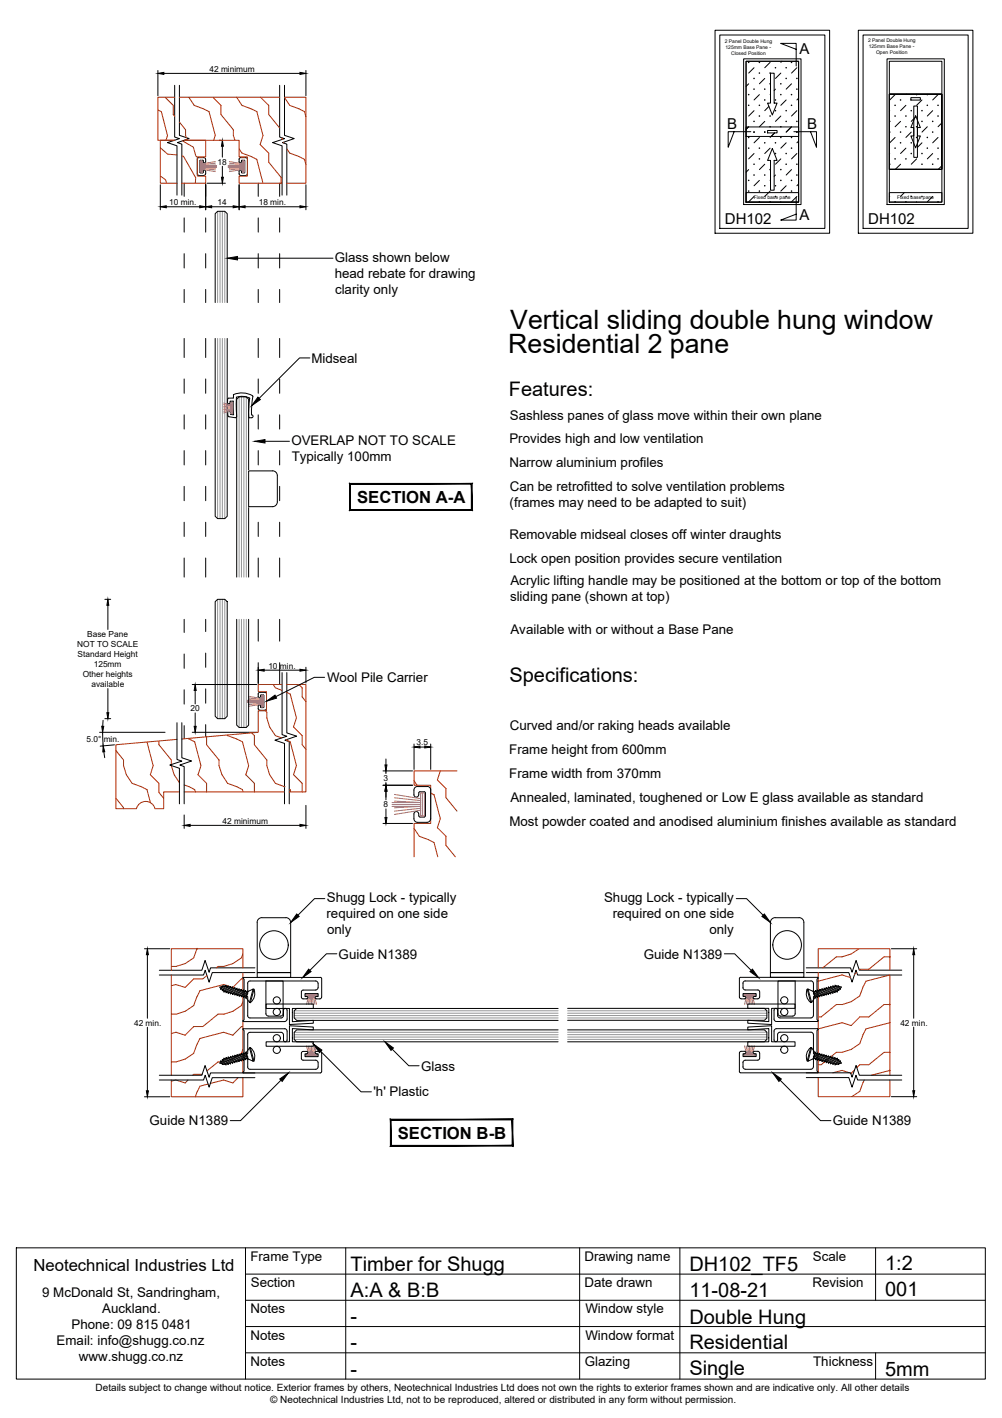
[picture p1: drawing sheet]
<svg xmlns="http://www.w3.org/2000/svg" width="210mm" height="297mm" viewBox="0 0 210 297" stroke-linecap="round" stroke-linejoin="round" font-family="sans-serif">
<!-- layer: APL Notes -->
<g fill="#000" stroke="#000" stroke-width=".21">
<path d="M98.7 101.4v5.4l.2 .1zM98.7 101.4l.2-.1v5.6zM73.4 101.4h25.3l.2-.1zM73.2 101.3h25.7l-25.5 .1zM73.2 101.3l.2 5.5v-5.4zM73.2 101.3l.2 5.5-.2 .1zM73.4 106.8l-.2 .1 25.5-.1zM73.2 106.9l25.5-.1 .2 .1z"/>
<path d="M107.3 234.6v5.3l.1 .2zM107.3 234.6l.1-.2v5.7zM81.9 234.6h25.4l.1-.2zM81.8 234.4h25.6l-25.5 .2zM81.8 234.4l.1 5.5v-5.3zM81.8 234.4l.1 5.5-.1 .2zM81.9 239.9l-.1 .2 25.5-.2zM81.8 240.1l25.5-.2 .1 .2z"/>
</g>
<!-- layer: Glass -->
<g fill="none" stroke="#939598" stroke-width=".21">
<path d="M45.6 44.3v19.1M46.1 44.3v19.1M46.6 44.3v19.1M47.1 44.3v19.1M45.6 70.9v37.7M46.1 70.9v37.7M46.6 70.9v37.7M47.1 70.9v37.7M50.1 83.1v37.8M50.6 83.1v37.8M51.1 83.1v37.8M51.6 83.1v37.8"/>
<path d="M45.6 125.5v25M46.1 125.5v25M46.6 125.5v25M47.1 125.5v25M50.1 129.7v22.7M50.6 129.7v22.7M51.1 129.7v22.7M51.6 129.7v22.7M61.6 212.2h55.3M61.6 212.8h55.3M61.6 213.2h55.3M61.6 211.7h55.3"/>
<path d="M61.6 217.2h55.3M61.6 216.8h55.3M61.6 216.2h55.3M61.6 217.7h55.3M118.9 212.2h41.7M118.9 212.7h41.7M118.9 213.2h41.7M118.9 211.7h41.7M118.9 217.2h41.7M118.9 216.2h41.7M118.9 216.7h41.7M118.9 217.7h41.7"/>
</g>
<g fill="none" stroke="#000" stroke-width=".21">
<path d="M45.1 70.9v37.2l.5 .5h1.5l.5-.5v-37.2M45.1 63.4v-18.6l.5-.5h1.5l.5 .5v18.6M57.1 98.6a1.01 1.01 0 0 1 1 1M57.1 98.6h-5v7.5h5a1.01 1.01 0 0 0 1-1M58.1 99.6v5.5M45.1 126l.5-.5h1.5l.5 .5v24l-.5 .5h-1.5l-.5-.5zM49.6 120.9v-37.3l.5-.5h1.5l.5 .5v37.3M49.6 129.7v22.2l.5 .5h1.5l.5-.5v-22.2M55.7 210.3h9.9v1h-4.4v2.7l4.4-.3v.6l-5 .3v-3.3h-4.9zM55.7 218.2h4.9v-3.3l5 .2v.6l-4.4-.2v2.7h4.4v1h-9.9zM116.9 211.3h-54.8l-.5 .4v1.5l.5 .5h54.8M116.9 215.7h-54.8l-.5 .5v1.5l.5 .5h54.8"/>
<path d="M118.9 211.2h41.2l.5 .5v1.5l-.5 .5h-41.2M118.9 215.7h41.2l.5 .5v1.5l-.5 .5h-41.2M156.6 210.3h10v.9h-5v3.4l-5-.3v-.6l4.5 .3v-2.8h-4.5zM156.6 215.1l5-.2v3.3h5v1h-10v-1h4.5v-2.7l-4.5 .2z"/>
<circle cx="58" cy="219.9" r=".75"/>
<circle cx="58" cy="217.5" r=".75"/>
<circle cx="58" cy="209.6" r=".75"/>
<circle cx="58" cy="212" r=".75"/>
<circle cx="164.3" cy="219.9" r=".75"/>
<circle cx="164.3" cy="217.5" r=".75"/>
<circle cx="164.3" cy="209.5" r=".75"/>
<circle cx="164.3" cy="212" r=".75"/>
</g>
<!-- layer: AlumOutline -->
<g fill="none" stroke="#000" stroke-width=".21">
<path d="M38.6 38.4v2.7M43.1 38.4v2.7M54.1 38.4v2.7M58.6 38.4v2.7M38.6 45.6v3M38.6 53.1v3M43.1 45.6v3M43.1 53.1v3M54.1 45.6v3M54.1 53.1v3M58.6 45.6v3M58.6 53.1v3"/>
<path d="M38.6 60.6v2.8M38.6 70.9v4M38.6 79.4v3M43.1 60.6v2.8M43.1 70.9v4M43.1 79.4v3M54.1 60.6v2.8M54.1 70.9v4M54.1 79.4v3M58.6 60.6v2.8M58.6 70.9v4M58.6 79.4v3"/>
<path d="M38.6 86.9v3M38.6 94.4v3M43.1 86.9v3M43.1 94.4v3M54.1 86.9v3M54.1 94.4v3M58.6 86.9v3M58.6 94.4v3M38.6 101.9v3M38.6 109.4v3M38.6 116.9v4M43.1 101.9v3"/>
<path d="M43.1 109.4v3M43.1 116.9v4M54.1 101.9v3M54.1 109.4v3M54.1 116.9v4M58.6 101.9v3M58.6 109.4v3M58.6 116.9v4M38.6 129.7v2.8M38.6 137v3M43.1 129.7v2.6M43.1 136.8v3"/>
<path d="M54.1 129.7v4.6M54.1 138.8v4.6M58.6 129.7v4.6M58.6 138.8v4.6M38.6 144.5v3M38.6 152v2.8M43.1 144.3v3M43.1 151.8v2.6M50.9 204.9l.2 .2v8.5l-.2 .3 .1 .1M51 204.7l-.1 .2M51 215.5l-.1 .1 .2 .3v8.5l-.2 .2 .1 .1M51 204.8h16.1"/>
<path d="M51 215.5h8.6l.3 .1 .2 .4M51.9 206l.2-.4 .3-.1h13.7l.5 .2v.3M51.9 216.7l.2-.4 .3-.1h6.5l.2 .1 .3 .5v1.1a.37 .37 0 0 0 .4 .3 .37 .37 0 0 0 .3-.3M51.9 206v2.2l-.3 .3 .3 .3v4M51.9 216.8v3.9l-.3 .3 .3 .3v2.2M59.4 211.6l-.1 1.4-.4 .2h-6.5h-.3l-.2-.5M59.4 211.6a.37 .37 0 0 1 .4-.4 .37 .37 0 0 1 .3 .4M60.1 213.5v.2l-.5 .3h-8.6M60.1 211.6v1.9M60.1 216v1.9M66.6 206.9l-.2 .4-.3 .1h-2.8l-.2 .4 .1 1.3 .3 .1 .9-.1v-.3h-.5v-.7h2.7v.7h-.5l-.1 .2 .3 .2h.9l.2-.3M66.6 206v.9"/>
<path d="M67.1 204.7l.3 .3M67.4 205v3.9M156.1 205.5l-.4 .2a1.57 1.57 0 0 0 .2 1.6l2.9 .1M156.1 205.5h13.8M158.8 207.4l.3 .3M158.8 209.2h-.8l-.2-.2 .2-.3h.4v-.6h-2.7v.6l.5 .1v.3l-.9 .1-.4-.2 .1-4.2 16.3-.1 .1 .1-.3 .3v8.5l.3 .2M159.1 208.8l-.3 .4M159.1 207.8v1.1M162.2 211.6a.37 .37 0 0 1 .3-.4 .37 .37 0 0 1 .4 .4M162.2 211.6v1.9M162.2 213.5l.2 .4 .3 .1h8.6M162.9 211.6l.1 1.4 .4 .2"/>
<path d="M163.4 213.2h6.5M169.9 205.5h.2l.3 .5M170.4 212.7l-.1 .3-.4 .2M170.4 216.7l-.1-.2-.4-.3h-6.5l-.4 .3-.1 1.3a.37 .37 0 0 1-.4 .4 .37 .37 0 0 1-.3-.3v-1.9l.2-.4 .3-.1h8.6l.1 .2-.3 .2v8.5l.3 .3h-16.3l-.2-.2v-3.9l.2-.3 .9-.1 .2 .3-.2 .2M170.4 206v2.2l.3 .3-.3 .3v3.9M170.4 216.7v4l.3 .3-.3 .3v2.2M171.4 213.8l-.1 .2M51 224.8h16.1M51.9 223.5l.2 .4 .3 .1h13.7l.3-.1 .2-.4M66.6 222.6v.9M67.4 220.6l-.2-.3-.9-.1-.3 .3 .3 .3h.3v.5h-2.7v-.5l.5-.1v-.4l-.9-.1-.3 .2-.1 1.3 .2 .3 2.8 .1 .3 .1 .2 .4M67.4 224.5l-.3 .2"/>
<path d="M67.4 220.6v3.9M156 220.7h-.3v.6h2.7v-.6h-.4M158.8 220.2l.3 .4M158.8 222.1l-2.9 .1a1.61 1.61 0 0 0-.2 1.5l.4 .3h13.8l.4-.3 .1-.2M158.8 220.2l-1 .1v.2l.2 .2M159.1 221.7l-.3 .4M159.1 220.6v1.1"/>
</g>
<!-- layer: Components -->
<g fill="none" stroke="#000" stroke-width=".21">
<path d="M41.7 33l-.4 .4 .1 3.2 .3 .2h1l.4-.4M41.7 33h1M42 36.2h.5M42.7 33l.4 .4M43.1 35.9l-.3-.3-.1 .1-.2 .5M43.1 33.9l-.3 .2h-.1l-.2-.5h-.6v2.5l.1 .1M43.1 33.4v.5M43.1 35.9v.5M50.1 35.9l.2-.3 .3 .3M50.1 33.9l.2 .2 .3-.2M50.1 33.4v.5M50.1 35.9v.5"/>
<path d="M50.4 33l-.3 .4M50.5 33h1M50.6 33.9v-.3h.5l.2 .1v2.4l-.2 .1M50.6 35.9l.1 .3M50.7 36.2h.5M51.5 33l.3 .4v3.2l-.3 .2h-1l-.4-.4M47.7 84.3l.2 .3M47.9 84.6h.1M48 86.2l-.3 .2 .1 .8 1.5 .3M48 86.2h.1M48 86.2l.3 .2v.4M48.2 84.3l-.3 .3"/>
<path d="M48.3 86.7v.1M48.8 84l.1 2.8h-.6M48.8 84l-.6 .1v.3M48.9 83.3l-1.1 .2-.1 .9M48.9 82.7a4 4 0 0 1 4.1 .4M48.9 82.7v.6M49.6 87.2l-.3 .3M52.7 86.9h.1M52.7 86.9l.3 .2-.1 .4h-.7l-.1-2.1 .2-2a3.3 3.3 0 0 0-2.8-.2l.1 4M53 83.1l-.3 3.7M54.7 145.6l.6 .1M54.7 148.2h.5"/>
<path d="M55.3 148.1l-.2 .1M55.3 145.7v2.4M55.5 145l.3 .4v3.2l-.3 .2-1.2-.1a.86 .86 0 0 1-.2-1h.4l.2 .5M55.5 145l-1.2 .1-.2 .3v.7h.4l.2-.5M87.7 166.1l.3-.2 .9-.1 .2 .3M89.1 170.9l-.2 .3-.9-.1-.3-.2v-.4a.5 .5 0 0 0-.5-.5 .5 .5 0 0 0-.5 .5v1a.75 .75 0 0 0 .8 .8h2a.75 .75 0 0 0 .7-.8M89.1 166.1v4.8M90.2 165.5a.71 .71 0 0 0-.7-.8l-2 .1a.72 .72 0 0 0-.8 .7v1a.5 .5 0 0 0 .5 .5 .5 .5 0 0 0 .5-.5v-.4M90.2 165.5v6M46.5 206.7l-.4 .1 .1 .4 .5-.5M46.5 206.6l.3-.1-.1 .2M46.5 206.6l-.3 .4"/>
<path d="M46.7 207.4l.2 .2M46.9 207.6v.2l.2-.1M47.1 206.6l-.5 .7-.2-.2M47.1 206.6l.3-.2-.1 .2M47.1 206.6h-.4M47.1 207.7h.3M47.3 206.6l-.7 .9v-.2M47.3 206.6l.3 .1M47.4 207.7l-.1 .3 .3-.2M47.6 207.8l.2 .1M47.6 206.7l.2-.2v.2M47.6 206.7l-.7 .9"/>
<path d="M47.8 206.7l-.7 1M47.8 206.7l.2 .1M47.8 207.9v.2l.2-.2M48 207.9l.3 .1v.2l.2-.2M48.2 206.8l-.6 1M48.5 208l.2 .1v.2l.3-.1M48.5 206.9l-.3-.1 .1-.2-.3 .2-.6 .9M48.5 206.9l.2-.2v.3h.3l.2-.1-.7 1.1M48.5 206.9l-.7 1M48.7 207l-.7 .9M49 207l-.7 1M49 208.2h.2"/>
<path d="M49.1 207.1l.3 .1-.7 .9M49.2 208.2v.3l.2-.2M49.4 207.2l.3-.2-.1 .2M49.4 208.3l.2 .1M49.6 207.2l.3 .1 .2-.2v.2M49.6 207.2l-.6 1M49.6 208.4v.2l.3-.2M49.9 208.4l.2 .1M49.9 207.3l-.7 .9M50.1 207.3l.2 .1M50.1 207.3l-.7 1M50.1 208.5v.2l.2-.2"/>
<path d="M50.3 207.4l.3-.2-.1 .3M50.3 208.5l.3 .1M50.3 207.4l-.7 1M50.5 207.5h.3M50.5 207.5l-.6 .9M50.6 208.6v.2l.2-.2 .2 .1M50.8 207.5l.2-.1v.2M50.8 207.5l-.7 1M51 207.6l.3 .1M51 207.6l-.7 .9M51 208.7v.2l.2-.1M51.2 208.8h.3"/>
<path d="M51.3 207.7l.2-.2-.1 .2 .3 .1M51.3 207.7l-.7 .9M51.4 207.7l-.6 .9M51.5 208.8v.3l.1-.1M51.7 208.6l-.2 .2M51.7 207.8l-.7 .9M51.9 207.9l-.7 .9M51.9 207.7l1.1-.5-.7 2.8-.7-1zM51.9 207.7l-.2 .1M52.3 219.5l.7 2.8-1.1-.5-.3-1.3zM52.3 219.5h.1l.8 2.8h-.2M52.4 219.4a2.34 2.34 0 0 1 .8 2.8"/>
<path d="M53 207.2h.2M53.2 207.2a2.34 2.34 0 0 1-.8 2.8M53.2 207.2l-.8 2.8h-.1M169.1 207.2a2.34 2.34 0 0 0 .7 2.8M169.1 207.2l.7 2.8M169.3 207.2h-.2M169.8 219.4l-.7 2.8M169.8 219.4l.2 .1M169.8 219.4a2.34 2.34 0 0 0-.7 2.8M170 219.5l-.7 2.8 1.1-.5M170 219.5l.7 1M170 210h-.2"/>
<path d="M170.4 207.7l-.1-.1 .3 .2M170.4 207.7l-1.1-.5 .7 2.8M170.4 207.7l.3 1.3M170.4 207.9l.6 .9M170.6 207.8l.7 .9M170.6 208.6l.2 .2M170.7 209l-.7 1M170.8 208.8v.3l-.1-.1M170.9 207.7l.6 .9M171 207.6l-.2-.1 .1 .2-.3 .1M171 208.8h-.2M171 207.6l.7 1"/>
<path d="M171.3 208.7v.2l-.3-.1M171.3 207.6h-.3M171.3 207.6l.7 .9M171.5 207.5l-.2-.1v.2M171.5 207.5l.7 1M171.7 208.6v.2l-.2-.2-.2 .1M171.8 207.4l-.3 .1M171.8 207.4l.6 1M172 207.4l-.3-.2 .1 .2M172 207.4l.6 1M172 208.5l-.3 .1M172.2 208.5v.2l-.2-.2"/>
<path d="M172.2 207.3l-.2 .1M172.2 207.3l.7 1M172.4 208.4l-.2 .1M172.4 207.3l.7 .9M172.6 208.4v.2l-.2-.2M172.7 207.2l-.3 .1-.2-.2v.2M172.7 207.2l.6 1M172.9 207.1l-.3-.1 .1 .2M172.9 208.3l-.3 .1M173.1 208.2v.3l-.2-.2M173.1 207.1h-.2l.7 1M173.3 207l.7 1"/>
<path d="M173.3 208.2h-.2M173.6 207l.7 .9M173.8 206.9l.2-.1v-.2l.9 1.1M173.8 206.9l-.3-.2 .1 .3h-.3l-.2-.1 .7 1.1M173.8 208l-.2 .1v.2l-.3-.1M173.8 206.9l.7 .9M174 206.8l.7 1M174.3 207.9l-.3 .1v.2l-.2-.2M174.5 207.8v.3l-.2-.2M174.5 206.7l.7 1M174.5 206.7l-.3 .1M174.7 206.7l-.3-.2 .1 .2"/>
<path d="M174.7 206.7l.7 .9M174.7 207.8h-.2M174.9 207.7v.2l-.2-.1M175 206.6l.7 .9v-.2M175 206.6l-.3 .1M175.2 206.5l.5 .8 .2-.2M175.2 206.5l-.3-.1 .1 .2M175.2 206.5l.4 .1M175.2 207.7h-.3M175.4 207.6v.2l-.2-.1M175.6 207.4l-.2 .2M175.8 206.7h.4l-.1 .5-.6-.7 .6 .5"/>
<path d="M46.2 222.4l.6 .6-.6-.8-.1 .5 .4 .1M46.4 222.3l.2-.1 .5 .8M46.6 222.2v-.3l.7 1M46.7 222.9l.4 .1M46.9 221.9l.7 .9M46.9 221.9l-.2 .1M47.1 221.8l-.2-.2v.3M47.1 221.8l.7 1M47.3 222.9l.1 .2-.3-.1M47.4 221.7l.6 1 .3 .2-.1-.2 .3-.1M47.4 221.7l-.3 .1M47.6 221.7l-.3-.2 .1 .2"/>
<path d="M47.6 221.7l.6 1M47.6 222.8l-.3 .1M47.8 222.8v.2l-.2-.2M47.8 221.6l.7 1M47.8 221.6l-.2 .1M48 221.6l.7 .9M48 222.7l-.2 .1M48 221.6l-.2-.2v.2M48.3 221.5l.7 .9M48.5 221.5l-.2-.2v.2l-.3 .1M48.5 221.5l.7 1.1-.2-.2-.3 .1v.2l-.2-.1M48.7 221.4l.7 .9-.3 .1"/>
<path d="M49 221.3l-.3-.1v.2l-.2 .1M49 221.3l.6 1M49.2 221.3h-.2M49.2 221.3l.7 .9M49.4 221.2l-.2-.2v.3M49.4 221.2l.7 1M49.6 222.3l.1 .2-.3-.2M49.6 221.1l-.2 .1M49.6 221.1l.7 1M49.9 221.1l-.3-.2v.2M49.9 221.1l.6 .9M50.1 222.2v.2l-.2-.2-.3 .1"/>
<path d="M50.1 221l-.2 .1M50.1 221l.7 1M50.3 221l-.2-.2v.2M50.3 222.1l-.2 .1M50.3 221l.7 .9M50.5 222l.1 .3-.3-.2M50.6 220.9l-.3 .1M50.6 220.9l.7 .9M50.8 222h-.3M50.8 220.8l.6 1M51 221.9v.2l-.2-.1M51 220.8h-.2l-.2-.1v.2"/>
<path d="M51 220.8l.7 .9M51.2 220.7l-.2-.2v.3M51.2 220.7l.7 .9M51.3 221.8l-.3 .1M51.5 220.6l-.3 .1M51.5 220.6l.2 .3M51.6 220.5l-.1-.1v.2M51.7 221.7l-.3 .1 .1 .2-.2-.2M51.7 221.7l.2 .1M169.1 222.2l.2 .1M170.6 221.7l.3 .1-.1 .2 .2-.2M170.6 221.7l-.2 .1"/>
<path d="M170.7 220.5l.1-.1v.2M170.7 220.5l-.3 1.3M170.8 220.6l.2 .1M170.8 220.6l-.2 .3M171 220.7l.3-.2v.3M171 221.8l.3 .1M171 220.7l-.6 .9M171.3 220.8h.2l.2-.2v.3M171.3 220.8l-.7 .9M171.3 221.9v.2l.2-.1M171.5 222h.3M171.5 220.8l-.6 1"/>
<path d="M171.7 220.9h.3M171.7 220.9l-.7 .9M171.8 222l-.1 .2 .3-.1M172 222.1l.2 .1M172 220.9l.2-.1v.2M172 220.9l-.7 1M172.2 221l.2 .1M172.2 221l-.7 1M172.2 222.2v.2l.2-.2 .3 .1M172.4 221.1l.2-.2v.2M172.4 221.1l-.6 .9M172.6 221.1l.3 .1"/>
<path d="M172.6 221.1l-.6 1M172.7 222.3l-.1 .2 .3-.2M172.9 221.2l.2-.2v.2M172.9 221.2l-.7 1M173.1 221.2l-.7 1M173.1 221.2l.2 .1M173.3 221.3l.3-.1v.2h.2M173.3 221.3l-.6 1M173.6 221.4l-.7 .9 .2 .1M173.8 221.4l.2-.1v.2l.3 .1M173.8 221.4l-.7 1.2 .2-.2 .3 .1-.1 .2 .3-.1M174 221.5l-.7 .9"/>
<path d="M174.2 222.7l.3 .1M174.3 221.6l-.7 .9M174.3 221.6l.2-.2v.2M174.5 221.6l-.7 1M174.5 221.6l.2 .1M174.5 222.8l-.1 .2 .3-.2M174.7 221.7l.2-.2v.2M174.7 221.7l-.7 .9M174.7 222.8l.3 .1M174.9 221.7l-.9 1.1v-.2h-.2M174.9 221.7l.3 .1M175 222.9l-.1 .2 .3-.2"/>
<path d="M175.2 221.8l.2-.2v.3M175.2 221.8l-.7 1M175.4 221.9l-.7 .9M175.4 221.9l.2 .1M175.6 222.8l-.4 .1M175.7 222.2v-.3l-.7 1M175.9 222.3l-.2-.1-.5 .7M176.1 222.4l-.6 .6 .6-.8 .1 .5-.4 .1"/>
</g>
<!-- layer: WeatherStrip -->
<g fill="none" stroke="#b85c73" stroke-width=".21">
<path d="M42 33.7h.4v2.4h-.4zM42.2 33.7v2.4M42.4 34.9h3M42.4 35.5l2.7 .4M42.4 35.3l2.7 .3M45.1 34.6l-2.7 .1h3M45.1 33.9l-2.7 .4M45.1 34.2l-2.7 .3M45.4 35.1h-3l2.7 .1M47.8 34.9h3M47.8 35.1h3l-2.8 .1M48 34.6l2.8 .1h-3"/>
<path d="M48 33.9l2.8 .4M48 34.2l2.8 .3M50.8 33.7h.4v2.4h-.4zM50.8 35.5l-2.8 .4M50.8 35.3l-2.8 .3M51 33.7v2.4M46.9 84.4l1.5 .5M46.9 84.8l1.5 .3M46.9 85.1l1.5 .2M46.9 85.5h1.5M48.4 84.3h.4v2.4h-.4zM48.4 86.1l-1.5 .4"/>
<path d="M48.4 85.9l-1.5 .3M48.4 85.7l-1.5 .1M48.6 84.3v2.4M51.8 146.9h3M51.8 147.1h3l-2.8 .2M52 146.6l2.8 .1h-3M52 145.9l2.8 .4M52 146.2l2.8 .3M54.8 145.7h.4v2.4h-.4zM54.8 147.5l-2.8 .5M54.8 147.3l-2.8 .3M55 145.7v2.4"/>
<path d="M82.1 168.5h6M82.1 168.9h6l-5.5 .3M82.6 167.8l5.5 .3h-6M82.6 166.4l5.5 .9M82.6 167.1l5.5 .6M88.1 166.1h.8v4.8h-.8zM88.1 169.7l-5.5 .9M88.1 169.3l-5.5 .6M88.5 166.1v4.8M64.1 208.2h2.4v.4h-2.4zM64.1 208.4h2.4M64.2 219.1l.5 1.7"/>
<path d="M64.6 219.1l.3 1.7M64.7 208.6l-.5 1.8M64.9 208.6l-.3 1.8M64.9 219.1l.2 1.7M65.1 208.6l-.2 1.8M65.3 208.6v1.8M65.3 219.1v1.7M65.5 208.6l.1 1.8M65.6 219.1l-.1 1.7M65.7 208.6l.3 1.8M65.9 208.6l.4 1.8M66 219.1l-.3 1.7"/>
<path d="M66.3 219.1l-.4 1.7M155.8 208.2h2.4v.4h-2.4zM155.8 208.4h2.4M156 219.1l.4 1.7M156.3 219.1l.3 1.7M156.4 208.6l-.4 1.8M156.6 208.6l-.3 1.8M156.7 219.1l.1 1.7M156.8 208.6l-.1 1.8M157 208.6v1.8M157 219.1v1.7M157.2 208.6l.2 1.8"/>
<path d="M157.4 219.1l-.2 1.7M157.4 208.6l.3 1.8M157.6 208.6l.5 1.8M157.7 219.1l-.3 1.7M158.1 219.1l-.5 1.7M64.1 220.8h2.4v.4h-2.4zM64.1 221.1h2.4M155.8 220.8h2.4v.4h-2.4zM155.8 221h2.4"/>
</g>
<!-- layer: Text2 -->
<path d="M22 125.5h1.2M22.6 126.8v5.1M22 150.5h1.2M22.6 144.2v5.1" fill="none" stroke="#000" stroke-width=".21"/>
<path d="M22.6 125.5l.2 1.3h-.4zM22.4 149.3h.4l-.2 1.2z" fill="#000" stroke="#000" stroke-width=".21"/>
<!-- layer: Dimensions -->
<g fill="none" stroke="#000" stroke-width=".21">
<path d="M33.1 14.8v5.3M34.3 15.4h28.5M64.1 14.8v5.3M33.6 38.7v5.2M43.1 38.7v5.2M43.4 38.4h3.8M46 29.4h.3M46.6 30.6v2.3M46.6 34.8v2.3M50.1 38.7v5.2M64.1 38.7v5.2M34.8 43.3h7"/>
<path d="M44.3 43.3h4.5M51.3 43.3h11.5M54.1 139.8v3.3M64.1 139.8v3.3M20.9 153.4h13.7M21.5 153.4l.1 2.8M21.6 150.9l-.1 1.2M21.8 157.5l.1 1.2M24 156l-3 .3M40.3 153.4h13.5M40.3 143.4h13.5M40.9 144.6v2.9"/>
<path d="M40.9 149.3v2.9M55.3 140.4h7.5M80.8 159v1.2M86.7 155.9v5.3M88 156.5h1M90.2 155.9v5.3M38.6 170.7v2.8M39.8 172.9h23M64.1 168.7v4.8M80.2 164.5h6.2M80.2 161.5h6.2M80.2 172.5h6.2"/>
<path d="M80.8 161.5v.5M80.8 163.9v.6M80.8 165.7v1.8M80.8 169.4v1.8M30.3 198.7h5.3M30.9 200v13.3M186.7 198.7h5.3M191.4 200v13.3M30.9 215.2v13.3M191.4 215.2v13.3M30.3 229.8h5.3M186.7 229.7h5.3"/>
</g>
<g fill="#000" stroke="#000" stroke-width=".21">
<path d="M33.1 15.4l1.2-.2v.4zM62.8 15.2l1.3 .2-1.3 .2zM46.4 37.1h.4l-.2 1.3zM46.6 29.4l.2 1.2h-.4zM33.6 43.3l1.2-.2v.4zM41.8 43.1l1.3 .2-1.3 .2zM43.1 43.3l1.2-.2v.4zM48.8 43.1l1.3 .2-1.3 .2zM50.1 43.3l1.2-.2v.4zM62.8 43.1l1.3 .2-1.3 .2zM21.6 156.2l.3 1.3h-.4zM21.3 152.1l.4 .1-.2 1.2z"/>
<path d="M40.7 152.2h.4l-.2 1.2zM40.9 143.4l.2 1.2h-.4zM54.1 140.4l1.2-.2v.4zM62.8 140.2l1.3 .2-1.3 .2zM86.7 156.5l1.3-.2v.4zM89 156.3l1.2 .2-1.2 .2zM38.6 172.9l1.2-.2v.4zM62.8 172.7l1.3 .2-1.3 .2zM80.8 164.5l.3 1.2h-.5zM80.6 160.2h.5l-.3 1.3zM80.6 171.2h.5l-.3 1.3zM30.9 198.7l.2 1.3h-.4z"/>
<path d="M191.4 198.7l.2 1.3h-.4zM30.7 228.5h.4l-.2 1.3zM191.2 228.5h.4l-.2 1.2z"/>
</g>
<!-- layer: Shugg Blocks -->
<g fill="none" stroke="#000" stroke-width=".21">
<path d="M36.6 17.9v10.8l1 .3-2.5 .9 2 .7v10.3M37.6 17.9v10.4l2 .7-2.4 .9 .9 .3v10.7M58.6 17.9v10.8l1 .3-2.5 .9 2 .7v10.3M59.6 17.9v10.4l2 .7-2.4 .9 .9 .3v10.7M37.1 151.4v7.7l1 .3-2.5 .9 2 .6v7.5M38.1 151.4v7.3l2 .7-2.4 .9 .9 .3v7.8M59.1 140.9v13l1 .3-2.5 .9 2 .6v12.7M60.1 140.9v12.6l2 .7-2.4 .9 .9 .3v13M53.4 203.7h-8.9l-.7 2-.8-2.5-.4 1h-9.2M53.4 202.7h-9.3l-.3 1-.8-2.5-.7 2h-8.9M168.9 203.7h8.9l.7 2 .8-2.5 .4 1h9.2M168.9 202.7h9.3l.3 1 .8-2.5 .7 2h8.9"/>
<path d="M53.4 225.7h-8.9l-.7 2-.8-2.5-.4 1h-9.2M53.4 224.8h-9.3l-.3 .9-.8-2.5-.7 2h-8.9M168.9 225.7h8.9l.7 2 .8-2.5 .4 1h9.2M168.9 224.7h9.3l.3 .9 .8-2.4 .7 2h8.9"/>
</g>
<!-- layer: Timber 1 -->
<g fill="none" stroke="#b82e00" stroke-width=".21">
<path d="M33.1 23l.7 .4 1.3 5-.3 1M33.6 36.9l1.1 .8 .2 .7M33.6 31l1.5 1.3 2 .2M34.6 20.4l1.7 1.7v1.9l.3 .3M36.6 20.4h-3.5v9h3.5h-3v9h3.5M37.6 25.6l1.3 1.6v1.2l.1 .4M37.6 20.4h21M38.1 32.7h.3l2.6 4.5-.1 1.2M38.1 38.4h5v-1.5h-1.8v-4h1.8v-3.5h-4.5h11.5v3.5h1.7v4h-1.7v1.5h9M38.3 29.5l2.2 1.3 .5 1.9 .3 .2M39.2 29.2v.2M39.6 20.4l1.1 1.7 3.1 1.3 1.3 5-.3 1"/>
<path d="M44.6 20.4l1.7 1.7v1.9l2.6 3.2v1.2l.3 1M49.6 20.4l1.1 1.7 3.1 1.3 1.3 5-.6 1.9 1.8 1.8v1.9l2.6 3.2v1.2M50.1 31.2l.6 .9 3.1 1.3 1.3 5M54.6 20.4l1.7 1.7v1.9l2.3 2.8M59 28.9l.2 .3M59.3 29.8l.1 .2M59.6 20.4h4.5v18h-4M59.6 20.4l1.1 1.7 3.1 1.3 .3 1.1M60.1 31.2l.6 .9 3.1 1.3 .3 1.1M24.3 157.2l1.6 2v1.2l.6 1.9 1.2 1.8 3.1 1.3 .7 2.8M30.8 155.5l1.3 4.9-.6 1.9 1.8 1.8v1.9l1 1.2M33.3 155.3v.7l2.6 3.2v1"/>
<path d="M37.1 154.9l-12.8 1.1v13.4h4.3M39.3 154.7l1.5 .7 1.3 5-.6 1.9 1.8 1.8v1.8M43.3 154.3v1.7l2.6 3.2v1.2l.6 1.9 1.2 1.8 3.1 1.3 .1 .5M47.6 154l3.2 1.4 1.3 5-.6 1.9 1.8 1.8v1.8M52.7 153.5l.6 .6v1.9l2.6 3.2v1.2l.6 1.9 1.2 1.8 1.9 .7M55.6 148.9l.3 .3v1.2l.6 1.9 1.2 1.8 1.3 .5M57.2 143.4l.5 .7 1.4 .5M59.1 143.4h-5v1.5h1.7v4h-1.7v4.5l-16 1.4M59.9 155l.9 .4 1.3 5-.6 1.9 1.8 1.8v1.8M60.1 143.4h4v22.5h-3.5M60.1 145l.7 .4 1.3 5-.6 1.9 1.8 1.8v1.9l.8 1M62.6 143.4l.7 .7v1.9l.8 1"/>
<path d="M24.3 167.2l1.6 2v.2M28.6 169.4a2 2 0 0 1 1.9-1.5 2 2 0 0 1 2 1.5M35.9 160.4l.6 1.9 1.1 1.6M37.6 165.9h-3.3v3.5h-1.8M38.6 164.4l2.2 1 .1 .5M38.6 165.9h21M60.6 165.3l.2 .1 .1 .5M86.7 173.5l1.1 1.7 3.1 1.3 .8 3M86.7 163.5l.7 1M90.2 166.1l.7 .4 1.3 5-.6 1.9 1.8 1.8v1.9l2 2.4M92.2 161.5l-.6 1.9 1.8 1.8v1.9l2.3 2.8M95.7 161.5h-9v3h3.5v8h-3.5v7"/>
<path d="M41.3 198.7l-.7 1.9-1.8 1.3M50.9 199.8l-.3 .8-1.8 1.3-1.9 .5h-1.2l-.4 .3M180 198.7l-1.7 1.1-1.9 .6h-1.2l-2.8 2.3M35.9 204.2v21M35.9 216.5l1-.3 1.9 .7M35.9 212.4h1M38.8 201.9l-1.9 .5h-1M38.8 211.8l-1.9 .7M43.3 204.4l-.8 .6h-1.9l-1.8 1.8-1.9-.6-1 .3M46.9 212.4h-1.2l-3.2 2.6h-1.9l-1.8 1.8M48.8 216.9l-1.9-.7-5 1.3-1.3 3.1-1.8 1.3M50.9 202.7v-4h-15v4.5"/>
<path d="M50.9 205h-.3l-1.8 1.8-1.9-.6-5 1.3-1.3 3.1-1.8 1.2M50.9 215h-.3l-1.8 1.8M50.9 219.8l-.3 .8-1.8 1.3-1.9 .5h-1.2l-2.4 1.9M50.9 209.8l-.3 .8-1.8 1.2-1.9 .7M50.9 203.7v21.1M171.4 202.7v-4h15v4.5M171.4 203.7v21M171.4 213h.6M172 213l3.2-2.6h1.2l1.9-.6 1.8-1.2 1.3-3.1 5-1.3v21M178.2 204.8l-1.8-.6-5 1.3M179.5 203.7l-.5 .4M186.4 214.2l-5 1.3-1.3 3.1-1.8 1.2-1.9 .6h-1.2l-3.2 2.6"/>
<path d="M186.4 210.4h-1.2l-3.2 2.6h-1.9l-1.8 1.8-1.9-.6-5 1.3M186.4 200.4h-1.2l-3.2 2.6h-1.9l-.1 .2M36.8 226.2l-.9 .3M38.8 221.9l-1.9 .5h-1M39.4 226.2l-.6 .7-1.9-.6M42.3 225.1h-1.7l-.2 .1M43.6 227.1l-1.7 .4-1 2.3M49.9 225.7l-1.1 1.2-1.9-.7-2.8 .8M50.9 225.7v4.1h-15v-3.6M171.4 225.7v4h15v-3.5M171.4 223h.6M174.4 224.7l2-.5 1.6 .5"/>
<path d="M179 224.1l-.8 .7M181.1 226.2l-1 2.4-1.7 1.1M186.4 224.2l-3.9 1M186.4 220.4h-1.2l-3.2 2.6h-1.9l-.6 .7"/>
</g>
<g fill="#b82e00" stroke="#b82e00" stroke-width=".21">
<circle cx="59.6" cy="164.8" r=".08"/>
<circle cx="58.9" cy="38.4" r=".08"/>
<circle cx="41.3" cy="198.7" r=".08"/>
<circle cx="171.4" cy="205.5" r=".08"/>
<circle cx="186.4" cy="214.2" r=".08"/>
<circle cx="186.4" cy="224.2" r=".08"/>
<circle cx="186.4" cy="200.4" r=".08"/>
<circle cx="186.4" cy="210.4" r=".08"/>
<circle cx="186.4" cy="220.4" r=".08"/>
</g>
<!-- layer: Glass -->
<g fill="#fff" stroke="#fff" stroke-width=".21">
<path d="M52.1 98.6h5.2zM52.1 98.6h5.2z"/>
<path d="M52.1 98.6l5.3 .1zM52.1 98.6l5.3 .1z"/>
<path d="M52.1 98.7l5.5 .1zM52.1 98.7l5.5 .1z"/>
<path d="M52.1 98.8l5.6 .1zM52.1 98.8l5.6 .1h-5.6z"/>
<path d="M52.1 98.9l5.8 .1-.2-.1zM52.1 98.9l5.8 .1h-5.8z"/>
<path d="M52.1 99l5.9 .1-.1-.1zM52.1 99l5.9 .1h-5.9z"/>
<path d="M52.1 99.1l5.9 .2v-.2zM52.1 99.1l5.9 .2h-5.9z"/>
<path d="M52.1 99.3l6 .2-.1-.2zM52.1 99.3l6 .2h-6z"/>
<path d="M52.1 99.5l6 .1v-.1zM52.1 99.5l6 .1h-6z"/>
<path d="M52.1 99.6l6 5.5v-5.5zM52.1 99.6l6 5.5h-6z"/>
<path d="M52.1 105.1l6 .2v-.2zM52.1 105.1l6 .2h-6z"/>
<path d="M52.1 105.3l5.9 .2 .1-.2zM52.1 105.3l5.9 .2h-5.9z"/>
<path d="M52.1 105.5l5.9 .1v-.1zM52.1 105.5l5.9 .1h-5.9z"/>
<path d="M52.1 105.6l5.8 .2 .1-.2zM52.1 105.6l5.8 .2h-5.8z"/>
<path d="M52.1 105.8l5.6 .1 .2-.1zM52.1 105.8l5.6 .1h-5.6z"/>
<path d="M52.1 105.9l5.5 .1 .1-.1zM52.1 105.9l5.5 .1h-5.5z"/>
<path d="M52.1 106h5.5zM52.1 106l5.3 .1z"/>
<path d="M52.1 106.1h5.3zM52.1 106.1h5.2z"/>
<path d="M52.1 106.1h5.2zM52.1 106.1h5z"/>
</g>
<!-- layer: TitleBlock -->
<g fill="none" stroke="#000" stroke-width=".21">
<path d="M149.8 6.3h24v42.6h-24zM150.8 7.3h22v40.5h-22zM155.8 12.3h12v30.5h-12zM156.3 12.8h11v15.8h-11zM156.3 12.8h11v29.5h-11zM156.8 17.6l-.5 .5M158 14.2l-1.2 1.1M159.1 19.8l-1.1 1.1M160.2 16.4l-1.1 1.2M161.3 13.1l-1.1 1.1M161.4 15.3h.8v6.3h.6l-1 2.5-1-2.5h.6zM161.4 19.7l-.1 .1"/>
<path d="M162.4 18.7l-.2 .3M163.6 15.3l-1.2 1.1M163.8 12.8l-.2 .3M165.8 17.6l-1.1 1.1M166.8 10.3l-3.3-1.2h3.3v4.7M166.9 14.2l-1.1 1.1M179.8 6.3h24v42.6h-24zM180.8 7.3h22v40.5h-22zM185.8 12.3h12v30.5h-12zM186.3 12.8h11v29.5h-11zM186.3 19.7h11v15.8h-11h11v-15.8h-11v15.8zM187.5 19.8l-1.1 1.1"/>
<path d="M189.9 19.7l-.1 .1M196.5 19.8l-1.1 1.1M153.8 27.6l-1.3 3.2v-3.2h4.8M156.3 26.6h11v15.7h-11zM156.8 26.6l-.5 .5M156.8 35.5l-.5 .6M158 23.2l-1.2 1.1M158 32.2l-1.2 1.1M159.1 28.8l-1.1 1.1M159.1 37.8l-1.1 1.1M160.2 25.4l-1.1 1.2M160.2 34.4l-1.1 1.1"/>
<path d="M160.8 27.3h2v.5h-2zM161.1 22.3l-.9 .9M161.3 31l-1.1 1.2M161.4 37.7l-.1 .1M161.8 31.1l1 2.5h-.6v6.2h-.8v-6.2h-.6zM162.3 27.8l-1 1M162.4 36.7l-.2 .2M163.6 24.3l-1.2 1.1M163.6 33.3l-1.2 1.1M164.7 20.9l-1.1 1.2M164.7 29.9l-1.1 1.1M164.7 38.9l-1.1 1.1"/>
<path d="M165.8 26.6l-1.1 1.1M165.8 35.5l-1.1 1.2M166.3 27.6h4.7v3.2l-1.2-3.2M166.9 23.2l-1.1 1.1M166.9 32.2l-1.1 1.1M167.3 20.6l-.4 .3M167.3 29.6l-.4 .3M167.3 38.6l-.4 .3M186.4 23.2l-.1 .1M186.4 32.2l-.1 .1M187.5 28.8l-1.1 1.1M188.7 25.4l-1.2 1.2"/>
<path d="M188.7 34.4l-1.1 1.1M189.8 22.1l-1.1 1.1M189.8 31l-1.1 1.2M190.8 20.5h2v.5h-2zM190.9 27.7l-1.1 1.1M191.4 22.2h.8v6.3h.6l-1 2.5-1-2.5h.6zM191.4 24.9l-.5 .5M191.8 24.2l1 2.5h-.6v6.3h-.8v-6.3h-.6zM191.9 24.4l-.3 .3M192 33.3l-1.1 1.1M193.1 20.9l-1.1 1.2M193.1 29.9l-.9 1"/>
<path d="M194.3 26.6l-1.2 1.1M195.4 23.2l-1.1 1.1M195.4 32.2l-1.1 1.1M196.5 28.8l-1.1 1.1M197.3 25.7l-.8 .9M197.3 34.7l-.7 .8M156.3 40.4h11v1.9h-11zM158 41.2l-1.2 1.1M161.3 40l-1.1 1.2M163.6 42.3h-.1M166.8 41.3v4.8h-3.3l3.3-1.2M166.9 41.2l-1.1 1.1"/>
<path d="M186.3 40.4h11v1.9h-11zM186.4 41.2h-.1M189.4 40.4l-.7 .8M192 42.3h-.1M195.4 41.2l-1.1 1.1"/>
</g>
<g fill="#000" stroke="#000" stroke-width=".21">
<circle cx="156.8" cy="19.8" r=".06"/>
<circle cx="156.8" cy="13.1" r=".06"/>
<circle cx="158" cy="16.4" r=".06"/>
<circle cx="158" cy="18.7" r=".06"/>
<circle cx="159.1" cy="13.1" r=".06"/>
<circle cx="159.1" cy="15.3" r=".06"/>
<circle cx="160.2" cy="18.7" r=".06"/>
<circle cx="161.3" cy="15.3" r=".06"/>
<circle cx="161.3" cy="17.6" r=".06"/>
<circle cx="162.4" cy="14.2" r=".06"/>
<circle cx="163.6" cy="17.6" r=".06"/>
<circle cx="163.6" cy="19.8" r=".06"/>
<circle cx="164.7" cy="16.4" r=".06"/>
<circle cx="164.7" cy="14.2" r=".06"/>
<circle cx="165.8" cy="13.1" r=".06"/>
<circle cx="165.8" cy="19.8" r=".06"/>
<circle cx="166.9" cy="16.4" r=".06"/>
<circle cx="166.9" cy="18.7" r=".06"/>
<circle cx="192" cy="19.8" r=".06"/>
<circle cx="194.3" cy="19.8" r=".06"/>
<circle cx="156.8" cy="28.8" r=".06"/>
<circle cx="156.8" cy="22.1" r=".06"/>
<circle cx="156.8" cy="37.8" r=".06"/>
<circle cx="156.8" cy="31" r=".06"/>
<circle cx="158" cy="27.7" r=".06"/>
<circle cx="158" cy="25.4" r=".06"/>
<circle cx="158" cy="34.4" r=".06"/>
<circle cx="158" cy="36.7" r=".06"/>
<circle cx="159.1" cy="24.3" r=".06"/>
<circle cx="159.1" cy="22.1" r=".06"/>
<circle cx="159.1" cy="31" r=".06"/>
<circle cx="159.1" cy="33.3" r=".06"/>
<circle cx="160.2" cy="20.9" r=".06"/>
<circle cx="160.2" cy="36.7" r=".06"/>
<circle cx="160.2" cy="29.9" r=".06"/>
<circle cx="160.2" cy="27.7" r=".06"/>
<circle cx="160.2" cy="38.9" r=".06"/>
<circle cx="161.3" cy="35.5" r=".06"/>
<circle cx="161.3" cy="24.3" r=".06"/>
<circle cx="161.3" cy="26.5" r=".06"/>
<circle cx="162.4" cy="38.9" r=".06"/>
<circle cx="162.4" cy="32.2" r=".06"/>
<circle cx="162.4" cy="20.9" r=".06"/>
<circle cx="162.4" cy="29.9" r=".06"/>
<circle cx="162.4" cy="23.2" r=".06"/>
<circle cx="163.6" cy="26.5" r=".06"/>
<circle cx="163.6" cy="28.8" r=".06"/>
<circle cx="163.6" cy="37.8" r=".06"/>
<circle cx="163.6" cy="35.5" r=".06"/>
<circle cx="164.7" cy="32.2" r=".06"/>
<circle cx="164.7" cy="23.2" r=".06"/>
<circle cx="164.7" cy="25.4" r=".06"/>
<circle cx="164.7" cy="34.4" r=".06"/>
<circle cx="165.8" cy="37.8" r=".06"/>
<circle cx="165.8" cy="28.8" r=".06"/>
<circle cx="165.8" cy="22.1" r=".06"/>
<circle cx="165.8" cy="31" r=".06"/>
<circle cx="166.9" cy="25.4" r=".06"/>
<circle cx="166.9" cy="34.4" r=".06"/>
<circle cx="166.9" cy="27.7" r=".06"/>
<circle cx="166.9" cy="36.7" r=".06"/>
<circle cx="186.4" cy="27.7" r=".06"/>
<circle cx="186.4" cy="34.4" r=".06"/>
<circle cx="186.4" cy="25.4" r=".06"/>
<circle cx="187.5" cy="31" r=".06"/>
<circle cx="187.5" cy="22.1" r=".06"/>
<circle cx="187.5" cy="33.3" r=".06"/>
<circle cx="187.5" cy="24.3" r=".06"/>
<circle cx="188.6" cy="27.7" r=".06"/>
<circle cx="188.6" cy="20.9" r=".06"/>
<circle cx="188.6" cy="29.9" r=".06"/>
<circle cx="189.8" cy="24.3" r=".06"/>
<circle cx="189.8" cy="26.5" r=".06"/>
<circle cx="189.8" cy="33.3" r=".06"/>
<circle cx="190.9" cy="23.2" r=".06"/>
<circle cx="190.9" cy="29.9" r=".06"/>
<circle cx="190.9" cy="32.2" r=".06"/>
<circle cx="192" cy="26.5" r=".06"/>
<circle cx="192" cy="28.8" r=".06"/>
<circle cx="193.1" cy="34.4" r=".06"/>
<circle cx="193.1" cy="25.4" r=".06"/>
<circle cx="193.1" cy="32.2" r=".06"/>
<circle cx="193.1" cy="23.2" r=".06"/>
<circle cx="194.3" cy="31" r=".06"/>
<circle cx="194.3" cy="22.1" r=".06"/>
<circle cx="194.3" cy="28.8" r=".06"/>
<circle cx="195.4" cy="34.4" r=".06"/>
<circle cx="195.4" cy="25.4" r=".06"/>
<circle cx="195.4" cy="27.7" r=".06"/>
<circle cx="196.5" cy="31" r=".06"/>
<circle cx="196.5" cy="22.1" r=".06"/>
<circle cx="196.5" cy="24.3" r=".06"/>
<circle cx="196.5" cy="33.3" r=".06"/>
<circle cx="156.8" cy="40" r=".06"/>
<circle cx="159.1" cy="42.3" r=".06"/>
<circle cx="159.1" cy="40" r=".06"/>
<circle cx="161.3" cy="42.3" r=".06"/>
<circle cx="162.4" cy="41.2" r=".06"/>
<circle cx="164.7" cy="41.2" r=".06"/>
<circle cx="165.8" cy="40" r=".06"/>
<circle cx="187.5" cy="42.3" r=".06"/>
<circle cx="189.8" cy="42.3" r=".06"/>
<circle cx="190.9" cy="41.2" r=".06"/>
<circle cx="193.1" cy="41.2" r=".06"/>
<circle cx="196.5" cy="42.3" r=".06"/>
</g>
<!-- layer: Components 3 -->
<g fill="none" stroke="#000" stroke-width=".21">
<path d="M54.9 192.2a1.01 1.01 0 0 0-1 1M54.9 192.2h5M59.9 192.2a1.01 1.01 0 0 1 1 1v10.5h-7v-10.5M162.4 192.2a1.01 1.01 0 0 0-1 1v10.5h7v-10.5a1.01 1.01 0 0 0-1-1M162.4 192.2h5M53.9 203.7h7v1.1h-7zM55.7 205.5h3.6v6.8l-.2 .5h-2.9l-.4-.2zM161.4 203.7h7v1h-7zM163.5 212.8h-.3l-.2-.4v-6.9h3.6l-.1 7.1-.4 .2-2.6 .1"/>
<circle cx="57.4" cy="198" r="3"/>
<circle cx="164.9" cy="197.9" r="3"/>
</g>
<!-- layer: Title Block -->
<g fill="none" stroke="#000" stroke-width=".21">
<path d="M49.8 54.1h20M64.9 75h-2.1l-8.5 8.4M55.5 92.4h5.1M68 141.9h-2.2l-8 4M68 188.2h-2.1l-3.5 3.5M70.6 199.8h-2.2l-3.5 3.5M151.7 199.8h2.2l3.5 3.5M154.2 188.2h2.2l3.5 3.5M82.2 219.8l3.4 3.5h2.2M58.9 226.3l-8.5 8.4h-2.2M67.2 220.2l8.4 8.5h2.2M163.4 226.3l8.5 8.4h2.2"/>
<path d="M3.4 261.4h203v27.5h-203zM51.4 266.9h155M51.4 272.4h155M51.4 277.9h155M51.4 261.4v27.5M72.4 261.4v27.5M121.4 261.4v27.5M142.4 261.4v27.5M183.4 261.4v11M51.4 283.4h155M183.4 283.4v5.5"/>
</g>
<path d="M47.6 54.1l2.2-.4v.7zM54 83.2l.5 .5-1.8 1.3zM53.4 92.4l2.1-.3v.7zM55.8 146.9l1.8-1.3 .3 .6zM62.2 191.5l.5 .5-1.8 1.2zM160.1 191.5l1.3 1.7-1.8-1.2zM64.7 203l.5 .5-1.8 1.3zM157.6 203l1.3 1.8-1.8-1.3zM58.6 226l1.8-1.2-1.3 1.7zM65.7 218.7l1.7 1.3-.5 .5zM80.6 218.2l1.8 1.3-.5 .5zM161.9 224.8l1.8 1.2-.5 .5z" fill="#000" stroke="#000" stroke-width=".21"/>
<g font-size="5.6">
<text x="106.9" y="68.9">Vertical sliding double hung window</text>
<text x="106.5" y="73.9">Residential 2 pane</text>
</g>
<g font-size="4.2">
<text x="106.6" y="82.9">Features:</text>
<text x="106.7" y="142.9">Specifications:</text>
<text x="73.4" y="266.2">Timber for Shugg</text>
<text x="144.4" y="266.2">DH102_TF5</text>
<text x="185.4" y="265.9">1:2</text>
<text x="73.4" y="271.7">A:A &amp; B:B</text>
<text x="144.4" y="271.6">11-08-21</text>
<text x="185.4" y="271.6">001</text>
<text x="73.4" y="277.2">-</text>
<text x="144.4" y="277.2">Double Hung</text>
<text x="73.4" y="282.7">-</text>
<text x="144.4" y="282.6">Residential</text>
<text x="73.4" y="288.2">-</text>
<text x="144.4" y="288.1">Single</text>
<text x="185.4" y="288.2">5mm</text>
</g>
<g font-size="3.5">
<text x="74.8" y="105.3">SECTION A-A</text>
<text x="83.3" y="238.5">SECTION B-B</text>
<text x="7" y="266.3">Neotechnical Industries Ltd</text>
</g>
<g font-size="3.1">
<text x="167.5" y="11.3">A</text>
<text x="152.3" y="27">B</text>
<text x="169.1" y="27">B</text>
<text x="151.8" y="47">DH102</text>
<text x="167.5" y="46.1">A</text>
<text x="181.9" y="47">DH102</text>
</g>
<g font-size="2.8">
<text x="70.1" y="58.2">head rebate for drawing</text>
<text x="70.1" y="54.8">Glass shown below</text>
<text x="70.2" y="61.5">clarity only</text>
<text x="65.2" y="76">Midseal</text>
<text x="106.8" y="87.9">Sashless panes of glass move within their own plane</text>
<text x="61" y="93.2">OVERLAP NOT TO SCALE</text>
<text x="106.7" y="92.9">Provides high and low ventilation</text>
<text x="61.1" y="96.5">Typically 100mm</text>
<text x="106.7" y="97.9">Narrow aluminium profiles</text>
<text x="106.8" y="106.3">(frames may need to be adapted to suit)</text>
<text x="106.8" y="102.9">Can be retrofitted to solve ventilation problems</text>
<text x="106.7" y="112.9">Removable midseal closes off winter draughts</text>
<text x="106.7" y="117.9">Lock open position provides secure ventilation</text>
<text x="106.8" y="126">sliding pane (shown at top)</text>
<text x="106.9" y="122.6">Acrylic lifting handle may be positioned at the bottom or top of the bottom</text>
<text x="106.9" y="132.9">Available with or without a Base Pane</text>
<text x="68.5" y="142.9">Wool Pile Carrier</text>
<text x="106.8" y="152.9">Curved and/or raking heads available</text>
<text x="106.7" y="157.9">Frame height from 600mm</text>
<text x="106.7" y="162.9">Frame width from 370mm</text>
<text x="106.9" y="167.9">Annealed, laminated, toughened or Low E glass available as standard</text>
<text x="106.7" y="172.9">Most powder coated and anodised aluminium finishes available as standard</text>
<text x="68.5" y="189">Shugg Lock - typically</text>
<text x="126.5" y="189">Shugg Lock - typically</text>
<text x="68.4" y="192.3">required on one side</text>
<text x="68.5" y="195.7">only</text>
<text x="128.3" y="192.3">required on one side</text>
<text x="148.6" y="195.7">only</text>
<text x="70.9" y="200.8">Guide N1389</text>
<text x="134.9" y="200.8">Guide N1389</text>
<text x="88.2" y="224.3">Glass</text>
<text x="78.2" y="229.7">'h' Plastic</text>
<text x="31.3" y="235.8">Guide N1389</text>
<text x="174.4" y="235.8">Guide N1389</text>
<text x="52.4" y="264.1">Frame Type</text>
<text x="52.5" y="269.7">Section</text>
<text x="122.4" y="264.1">Drawing name</text>
<text x="122.4" y="269.6">Date drawn</text>
<text x="170.2" y="269.6">Revision</text>
<text x="170.3" y="264.2">Scale</text>
<text x="8.8" y="271.8">9 McDonald St, Sandringham,</text>
<text x="21.4" y="275.1">Auckland.</text>
<text x="52.5" y="275.1">Notes</text>
<text x="122.6" y="275.1">Window style</text>
<text x="11.9" y="281.8">Email: info@shugg.co.nz</text>
<text x="15" y="278.5">Phone: 09 815 0481</text>
<text x="52.5" y="280.6">Notes</text>
<text x="122.6" y="280.7">Window format</text>
<text x="16.5" y="285.2">www.shugg.co.nz</text>
<text x="52.5" y="286.1">Notes</text>
<text x="122.5" y="286.2">Glazing</text>
<text x="170.3" y="286.1">Thickness</text>
</g>
<g font-size="2.1">
<text x="20" y="291.4">Details subject to change without notice. Exterior frames by others, Neotechnical Industries Ltd does not own the rights to exterior frames shown and are indicative only. All other details</text>
<text x="56.6" y="293.9">© Neotechnical Industries Ltd, not to be reproduced, altered or distributed in any form without permission.</text>
</g>
<g font-size="1.7">
<text x="43.9" y="15">42 minimum</text>
<text x="45.6" y="34.5">18</text>
<text x="35.4" y="43">10 min.</text>
<text x="45.6" y="43">14</text>
<text x="54.2" y="43">18 min.</text>
<text x="16.2" y="135.5">NOT TO SCALE</text>
<text x="16.2" y="137.6">Standard Height</text>
<text x="18.3" y="133.4">Base Pane</text>
<text x="17.3" y="141.8">Other heights</text>
<text x="19.1" y="143.9">available</text>
<text x="19.6" y="139.7">125mm</text>
<text x="56.2" y="140.1">10 min.</text>
<text x="39.9" y="149">20</text>
<text x="18.1" y="155.4">5.0° min.</text>
<text x="87.3" y="156.2">3.5</text>
<text x="80.4" y="163.6">3</text>
<text x="46.6" y="172.6">42 minimum</text>
<text x="80.4" y="169.1">8</text>
<text x="28.1" y="214.9">42 min.</text>
<text x="188.6" y="214.9">42 min.</text>
</g>
<g font-size="1">
<text x="151.8" y="8.9">2 Panel Double Hung</text>
<text x="152" y="10.2">125mm Base Pane -</text>
<text x="153.2" y="11.5">Closed Position</text>
<text x="181.8" y="8.8">2 Panel Double Hung</text>
<text x="182" y="10.1">125mm Base Pane -</text>
<text x="183.5" y="11.4">Open Position</text>
<text x="157.9" y="41.6">Fixed base pane</text>
<text x="187.9" y="41.6">Fixed base pane</text>
</g>
</svg>
